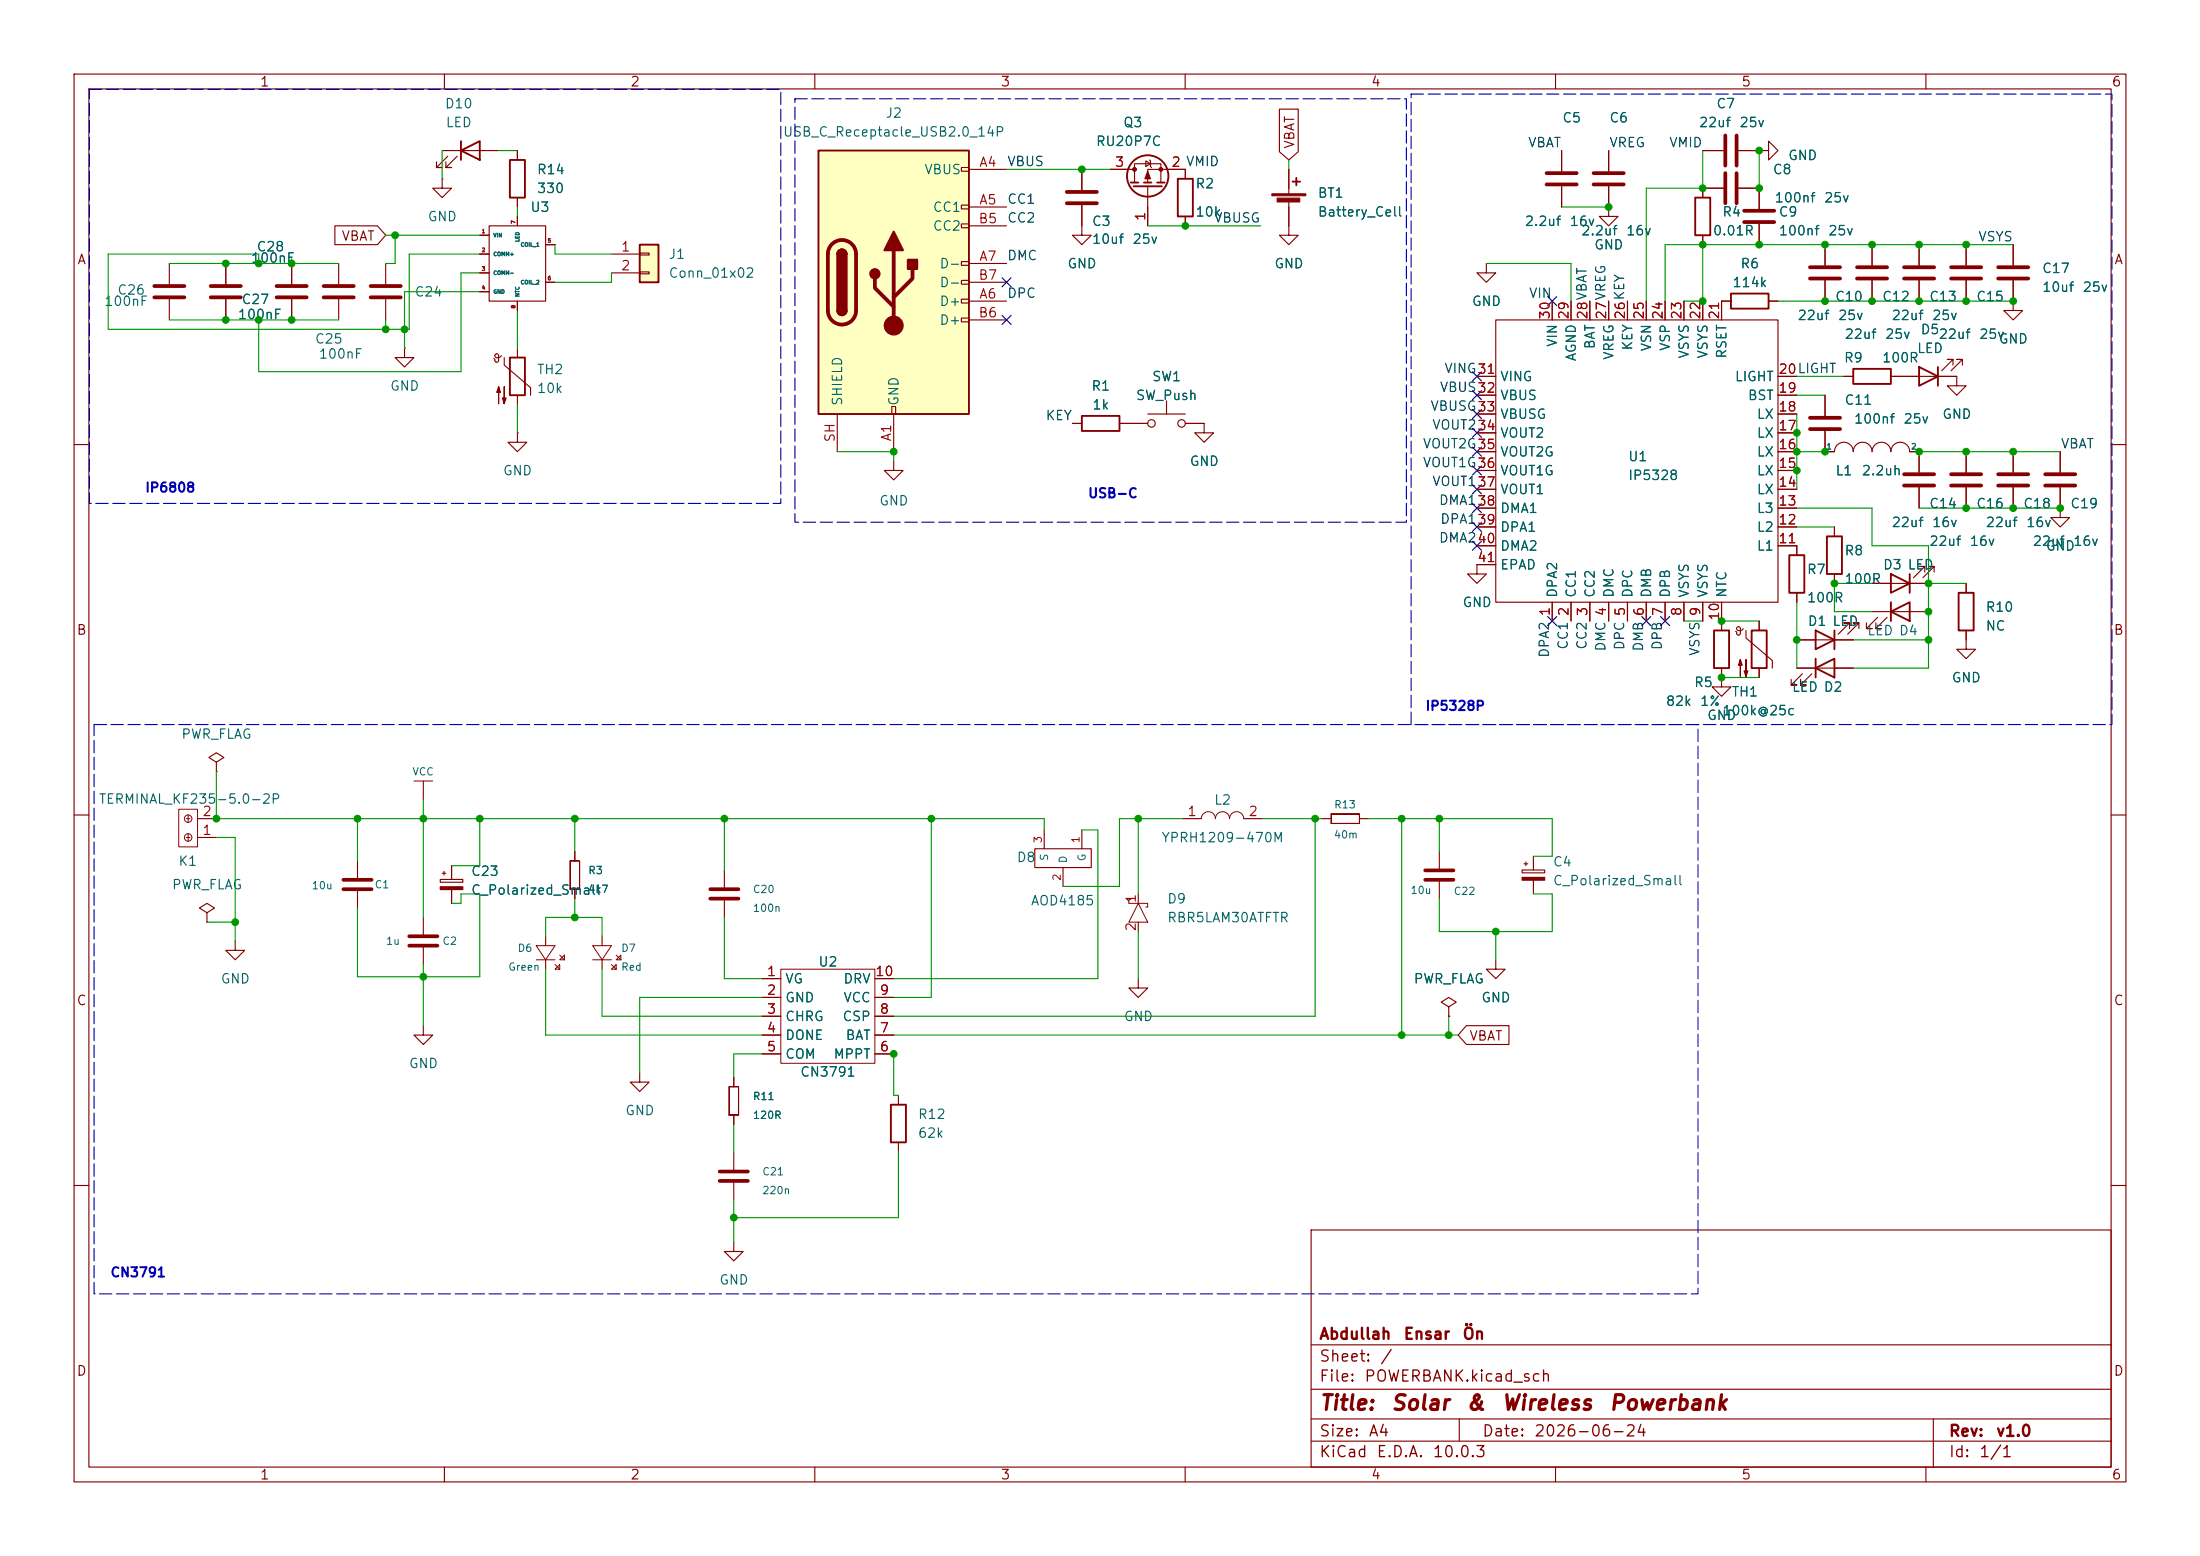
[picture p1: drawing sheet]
<svg xmlns="http://www.w3.org/2000/svg" width="297mm" height="210mm" viewBox="0 0 297 210" stroke-linecap="round" stroke-linejoin="round" font-family="sans-serif">
<g fill="none" stroke="#840000" stroke-width=".15">
<path d="M10 10h277v190h-277zM12 12h273v186h-273zM60 10v2M110 10v2M160 10v2M210 10v2M260 10v2M22.9 35.6v2.8M30.5 35.6v2.8M39.4 35.6v2.8M45.7 35.6v2.8M52.1 35.6v2.8"/>
<path d="M200.7 35.6v1.2h1.2l-1.2 1.3-1.3-1.3h1.3M229.9 20.3h2.8M234.7 20.3h2.8M246.4 33v2.8M246.4 37.8v2.8M259.1 33v2.8M259.1 37.8v2.8M22.9 40.4v2.8M30.5 40.4v2.8M39.4 40.4v2.8M45.7 40.4v2.8M52.1 40.4v2.8"/>
<path d="M54.6 47v1.3h1.3l-1.3 1.2-1.3-1.2h1.3M54.6 47h.1M66.8 48l.1-.2h.2h.1l.1 .2M66.8 48l.2 .3a.59 .59 0 0 0 .7-.3M67.3 48v.7l-.1 .2-.3-.1-.1-.3-.1-.1M68.1 48.3v1l3.5 3v1M69.8 58.4v1.3h1.3l-1.3 1.3-1.2-1.3h1.2M69.8 58.4h.1M69.8 47v1.3M69.8 53.3v1.3M199.4 50.8h2.5M199.4 53.3h2.5"/>
<path d="M199.4 55.9h2.5M199.4 58.4h2.5M201.9 43.2h38.1v38.1h-38.1zM209.5 40.6v2.6M212.1 40.6v2.6M214.6 40.6v2.6M217.2 40.6v2.6M219.7 40.6v2.6M222.2 40.6v2.6M224.8 40.6v2.6M227.3 40.6v2.6M229.9 40.6v2.6"/>
<path d="M233.7 40.6h-1.3v2.6M238.8 40.6h1.2M240 50.8h2.6M240 53.3h2.6M240 55.9h2.6M240 58.4h2.6M248.9 50.8h1.3M255.3 50.8h1.2M10 60h2M199.4 61h2.5M199.4 63.5h2.5M199.4 66h2.5"/>
<path d="M199.4 68.6h2.5M199.4 71.1h2.5M199.4 73.7h2.5M201.9 76.2h-2.5v1.3h1.3l-1.3 1.2-1.3-1.2h1.3M240 61h2.6M240 63.5h2.6M240 66h2.6M240 68.6h2.6M240 71.1h2.6M240 73.7h2.6M285 60h2M209.5 81.3v2.5"/>
<path d="M212.1 81.3v2.5M214.6 81.3v2.5M217.2 81.3v2.5M219.7 81.3v2.5M222.2 81.3v2.5M224.8 81.3v2.5M227.3 81.3v2.5M229.9 81.3v2.5M232.4 81.3v2.5M10 110h2M26.7 110.5h2.5M26.7 113h2.5"/>
<path d="M29.2 102.9l1-.7-1-.6-1 .6 1 .7v1.2M29.2 104.1h.1M48.3 116.2v2.5M57.1 105.4v2.6M59.4 118.7h3.1v.4h-3.1zM59.7 117.9h.5M59.9 117.6v.5M61 116.8v1.9M77.6 114.9v1.3M97.8 117.5v2.5M139.7 114.6h7.6v2.5h-7.6zM141 112v2.6"/>
<path d="M143.5 117.1v2.5M146 112v2.6M159.6 110.5h2.6M167.9 110.5h2.5M178.4 110.5h1.3M183.5 110.5h1.3M194.3 114.9v2.6M194.3 118.7v2.6M205.5 117.4h3v.4h-3zM205.7 116.6h.5M206 116.3v.5M207 115.6v1.8"/>
<path d="M207 118.8v1.9M285 110h2M27.9 123.2l1.1-.6-1.1-.7-1 .7 1 .6v1.3M27.9 124.5h.1M31.7 127v1.3h1.3l-1.3 1.2-1.2-1.2h1.2M48.3 120v2.6M57.1 138.4v1.3h1.3l-1.3 1.3-1.2-1.3h1.2M57.1 123.8v2.6M57.1 127.6v2.6M61 120.1v1.8M73.7 126.4v1.2M73.7 129.5v1.3"/>
<path d="M77.6 120v1.3M81.3 126.4v1.2M81.3 129.5v1.3M97.8 121.3v2.5M102.9 132.1h2.5M102.9 134.6h2.5M102.9 137.2h2.5M102.9 139.7h2.5M118.1 132.1h2.5M118.1 134.6h2.5M118.1 137.2h2.5M118.1 139.7h2.5"/>
<path d="M153.7 132.1v1.3h1.2l-1.2 1.2-1.3-1.2h1.3M153.7 120.7v1.2M153.7 124.5v1.2M195.6 135.9l1-.6-1-.7-1 .7 1 .6v1.3M195.6 137.2h.1M201.9 129.5v1.3h1.3l-1.3 1.3-1.2-1.3h1.2M86.4 144.8v1.3h1.2l-1.2 1.2-1.3-1.2h1.3M99.1 145.4v1.3M99.1 150.5v1.3M99.1 155.6v2.5M99.1 159.4v2.5M102.9 142.2h2.5"/>
<path d="M118.1 142.2h2.5M121.3 147.8v1.3M121.3 154.2v1.2M10 160h2M99.1 167.6v1.3h1.2l-1.2 1.3-1.3-1.3h1.3M177 166h108v32h-108zM285 160h2M60 198v2M110 198v2M160 198v2M177 194.5h108M177 191.5h108"/>
<path d="M177 187.5h108M177 181.5h108M197 191.5v3M210 198v2M260 198v2M261 191.5v6.5"/>
</g>
<g fill="none" stroke="#840000" stroke-width=".51">
<path d="M232.9 18.3v4.1M234.4 18.3v4.1M20.8 38.6h4.1M28.4 38.6h4.1M37.3 38.6h4.1M43.7 38.6h4.1M50 38.6h4.1M244.3 36.1h4.1M244.3 37.6h4.1M257 36.1h4.1M257 37.6h4.1M20.8 40.1h4.1"/>
<path d="M28.4 40.1h4.1M37.3 40.1h4.1M43.7 40.1h4.1M50 40.1h4.1"/>
</g>
<g fill="#840000" stroke="#840000" stroke-width=".15">
<path d="M67.3 52.2l.3 .8h-.5l.2-.8v2.3z"/>
<path d="M68.1 52.2v2.3l-.3-.8h.5l-.2 .8z"/>
<path d="M205.5 118.4h3v.4h-3z"/>
<path d="M59.4 119.7h3.1v.4h-3.1z"/>
</g>
<path d="M233.7 39.6h5.1v2.1h-5.1zM68.8 48.3h2.1v5h-2.1zM250.2 49.8h5.1v2h-5.1zM120.3 149.1h2v5.1h-2z" fill="none" stroke="#840000" stroke-width=".25"/>
<path d="M46.4 118.7h3.8M192.4 118.7h3.8M192.4 117.5h3.8M46.4 120h3.8M55.2 127.6h3.9M55.2 126.4h3.9M95.9 121.3h3.8M95.9 120h3.8M97.2 159.4h3.8M97.2 158.1h3.8" fill="none" stroke="#840000" stroke-width=".5"/>
<g fill="none" stroke="#840000" stroke-width=".14">
<path d="M24.1 109.2h2.6v5.1h-2.6zM25.1 113h.6M25.1 110.5h.6M25.4 110v1M25.4 112.5v1M55.9 105.4h2.5M77 120h1.2zM77 116.2v3.8zM77 116.2h1.2zM78.2 116.2l.1 3.8zM162.2 110.5a.95 .95 0 0 1 .9-.9 .95 .95 0 0 1 1 .9 .95 .95 0 0 1 .9-.9 .95 .95 0 0 1 1 .9 .95 .95 0 0 1 .9-.9 .95 .95 0 0 1 1 .9M179.7 109.9v1.2z"/>
<path d="M179.7 109.9h3.8zM179.7 111.1l3.8 .1zM183.5 109.9v1.2zM72.4 127.6h2.5l-1.2 1.9zM72.4 129.5h2.5M74.9 130.2l.7 .6M75.6 129.5l.6-.6v.6zM75.6 130.2v.6h-.7zM75.6 128.9l.6 .6M80 127.6h2.5l-1.2 1.9zM80 129.5h2.5M82.5 130.2l.7 .6"/>
<path d="M83.2 129.5l.6-.6v.6zM83.2 130.2v.6h-.7zM83.2 128.9l.6 .6M104.1 132.1h.1M105.4 130.8h12.7v12.7h-12.7zM152.7 121.4h-.3v.5h2.5v.5h-.2M153.7 121.9l1.2 2.6h-2.5zM98.4 150.5h1.3zM98.4 146.7l.1 3.8zM98.4 146.7h1.3zM99.7 146.7v3.8z"/>
<circle cx="25.4" cy="110.5" r=".51"/>
<circle cx="25.4" cy="113" r=".51"/>
</g>
<path d="M86.4 33h2.5v5.1h-2.5z" fill="#ffffc2"/>
<g fill="none" stroke="#840000" stroke-width=".25">
<path d="M62.2 19.1v2.5M62.2 20.3l2.6-1.2v2.5zM68.8 21.6h2.1v5.1h-2.1zM86.4 33h2.5v5.1h-2.5zM152.7 24.6h1M153 25.1h3.8M154.4 24.6h1M156.2 24.6h1M159 24.1h2v5.1h-2zM174.5 24.5h1M175 24v1M146 56.1h5.1v2.1h-5.1z"/>
<path d="M231.4 85.1h2v5.1h-2zM236.5 85.1h2v5.1h-2z"/>
<circle cx="154.9" cy="23.7" r="2.79"/>
</g>
<g fill="none" stroke="#840000" stroke-width=".15">
<path d="M59.7 24.1v1.3h1.3l-1.3 1.3-1.3-1.3h1.3M59.7 24.1h.1M59.7 20.3h7.6M60.5 21.1l-1.6 1.5h.8h-.8v-.8M61.7 21.1l-1.5 1.5h.8h-.8v-.8M64.8 34.3h1.2M64.8 36.8h1.2M64.8 31.8h1.2M64.8 39.4h1.2M66 30.5h7.7v10.1h-7.7zM69.8 20.3v1.3M69.8 26.7v1.2"/>
<path d="M69.8 29.2v1.3M73.7 33h1.2M73.7 38.1h1.2M82.5 34.3h3.9M82.5 36.8h3.9M86.4 34.2h1.2v.2h-1.2zM86.4 36.7h1.2v.3h-1.2zM146 27.7v4.1h1.3l-1.3 1.2-1.2-1.2h1.2M146 22.9v2.8M149.9 22.9h3.3M153.2 24.6v-2.5h3.5v2.5M154.7 21.7l.6 .4-.6 .4z"/>
<path d="M154.9 25.1v5.4M155.2 21.6l.1 .1v.8l.1 .1M160 24.1v-1.2h-5.1v1.7M160 29.2v1.3M174 22.9v3.3M174 27.2v3.3M210.8 20.3v2.8M210.8 25.1v2.8M217.2 25.1v4.1h1.2l-1.2 1.3-1.3-1.3h1.3M217.2 20.3v2.8M229.9 25.4h2.8M234.7 25.4h2.8"/>
<path d="M237.5 20.3h1.3v-1.2l1.2 1.2-1.2 1.3v-1.3M69.8 40.6v1.3M144.8 57.2h1.2M151.1 57.2h1.3M120.6 62.2v1.3h1.3l-1.3 1.3-1.2-1.3h1.2M232.4 90.2v2.5h1.3l-1.3 1.3-1.3-1.3h1.3M232.4 83.8v1.3M234.4 84.8l.1-.1 .2-.1 .2 .1 .1 .1M234.4 84.8l.1 .2 .2 .1a.48 .48 0 0 0 .6-.3M234.9 84.8v.7l-.1 .2h-.3l-.1-.4-.1-.1M235.7 85.1v1l3.6 3.1v1M237.5 83.8v1.3"/>
<path d="M237.5 90.2v1.2"/>
</g>
<g fill="#840000" stroke="#840000" stroke-width=".15">
<path d="M171.7 26.2h4.6v.2h-4.6z"/>
<path d="M172.4 26.7h3.1v.6h-3.1z"/>
<path d="M154.9 23.1l.4 1h-.7z"/>
<path d="M234.9 89l.3 .8h-.5l.2-.8v2.3z"/>
<path d="M235.7 89v2.3l-.2-.7h.5l-.3 .7z"/>
<circle cx="153.2" cy="22.9" r=".25"/>
<circle cx="156.7" cy="22.9" r=".25"/>
</g>
<path d="M144 25.9h4.1M144 27.4h4.1M208.8 23.4h4.1M208.8 24.9h4.1M215.1 23.4h4.1M215.1 24.9h4.1M232.9 23.4v4M234.4 23.4v4" fill="none" stroke="#840000" stroke-width=".51"/>
<path d="M110.5 20.3h20.3v35.6h-20.3z" fill="#ffffc2"/>
<g fill="none" stroke="#840000" stroke-width=".15">
<path d="M172.7 14.7h2.6v5.8l-1.3 1.1-1.3-1.1zM30.5 35.6v2.8M39.4 35.6v2.8M45.2 30.5h5.8l1.1 1.3-1.1 1.2h-5.8zM64.8 31.8h1.2M64.8 34.3h1.2M64.8 36.8h1.2M64.8 39.4h1.2M69.8 20.3v1.3M69.8 26.7v1.2M69.8 29.2v1.3M73.7 38.1h1.2"/>
<path d="M73.7 33h1.2M129.8 22.6h1v.5h-1zM129.8 27.7h1v.5h-1zM129.8 30.2h1v.5h-1zM129.8 35.3h1v.5h-1zM129.8 37.8h1v.6h-1zM130.8 22.9h5.1M130.8 27.9h5.1M130.8 35.6h5.1M130.8 30.5h5.1M130.8 38.1h5.1M146 22.9v2.8"/>
<path d="M146 27.7v2.8M149.9 22.9h2.5M154.9 27.9v2.6M157.5 22.9h2.5v1.2M160 29.2v1.3M174 27.9v3.9h1.3l-1.3 1.2-1.3-1.2h1.3M174 22.9v2.5M210.8 20.3v2.8M210.8 25.1v2.8M217.2 20.3v2.8M217.2 25.1v2.8M229.9 31.8v1.2"/>
<path d="M229.9 20.3h2.8M232.7 25.4h-2.8v1.3M234.7 25.4h2.8v2.8M234.7 20.3h2.8M237.5 30.2v2.8M246.4 33v2.8M246.4 37.8v2.8M252.7 33v2.8M252.7 37.8v2.8M259.1 33v2.8M259.1 37.8v2.8M265.4 33v2.8"/>
<path d="M265.4 37.8v2.8M271.8 37.8v4.1h1.2l-1.2 1.3-1.3-1.3h1.3M271.8 33v2.8M30.5 40.4v2.8M39.4 40.4v2.8M69.8 40.6v1.3M113 55.9v5.1M120.4 54.9h.5v1h-.5zM120.6 55.9v5.1M129.8 40.4h1v.5h-1zM129.8 42.9h1v.5h-1zM130.8 40.6h5.1"/>
<path d="M130.8 43.2h5.1M144.8 57.2h1.2M151.1 57.2h3.8M154.9 55.9h5.1M157.5 54.1v1.8M160 57.2h2.6v1.2h1.2l-1.2 1.3-1.3-1.3h1.3M199.4 55.9h2.5M199.4 50.8h2.5M199.4 53.3h2.5M199.4 58.4h2.5M209.5 40.6v2.6M212.1 40.6v2.6"/>
<path d="M214.6 40.6v2.6M217.2 40.6v2.6M219.7 40.6v2.6M222.2 40.6v2.6M224.8 40.6v2.6M227.3 40.6v2.6M229.9 40.6v2.6M233.7 40.6h-1.3v2.6M238.8 40.6h1.2M240 55.9h2.6M240 50.8h2.6M240 53.3h2.6"/>
<path d="M240 58.4h2.6M246.4 58.2v2.8h1.2a1.27 1.27 0 0 1 1.3-1.3 1.27 1.27 0 0 1 1.3 1.3 1.27 1.27 0 0 1 1.3-1.3 1.27 1.27 0 0 1 1.2 1.3 1.27 1.27 0 0 1 1.3-1.3 1.27 1.27 0 0 1 1.3 1.3 1.27 1.27 0 0 1 1.2-1.3 1.27 1.27 0 0 1 1.3 1.3h1.3v2.8M246.4 53.3v2.8M248.9 50.8h1.3M255.3 50.8h8.9v1.3h1.2l-1.2 1.2-1.3-1.2h1.3M263.7 49.3v-.8h-.8h.8l-1.6 1.5M264.9 49.3v-.8h-.7h.7l-1.5 1.5M199.4 61h2.5M199.4 63.5h2.5M199.4 66h2.5M199.4 68.6h2.5M199.4 71.1h2.5"/>
<path d="M199.4 73.7h2.5M199.4 76.2h2.5M240 61h2.6M240 73.7h2.6v1.2M240 63.5h2.6M240 66h2.6M240 68.6h2.6M240 71.1h2.6M247.6 71.1v1.3M247.6 77.5v1.2M252.7 78.7h7.6M259.1 65.8v2.8"/>
<path d="M259.8 77.2v-.7h-.7h.7l-1.5 1.5M261.1 77.2v-.7h-.8h.8l-1.5 1.5M265.4 61v2.8M265.4 65.8v2.8M265.4 78.7v1.3M271.8 61v2.8M271.8 65.8v2.8M278.1 65.8v4.1h1.3l-1.3 1.2-1.2-1.2h1.2M278.1 61v2.8M209.5 81.3v2.5M212.1 81.3v2.5M214.6 81.3v2.5"/>
<path d="M217.2 81.3v2.5M219.7 81.3v2.5M222.2 81.3v2.5M224.8 81.3v2.5M227.3 81.3v2.5M229.9 81.3v2.5M232.4 81.3v3.8M232.4 90.2v1.2M237.5 83.8v1.3M237.5 90.2v1.2M242.6 80v1.3M242.6 90.2h7.6"/>
<path d="M242.6 86.4h7.6M243.3 90.9l-1.5 1.6h.8h-.8v-.8M244.6 90.9l-1.5 1.6h.7h-.7v-.8M249.7 84.8v-.7h-.8h.8l-1.5 1.5M251 84.8v-.7h-.8h.8l-1.6 1.5M252.7 82.6h7.6M253.5 83.3l-1.5 1.5h.7h-.7v-.7M254.8 83.3l-1.6 1.5h.8h-.8v-.7M265.4 85.1v2.5h1.3l-1.3 1.3-1.2-1.3h1.2M61 116.8v1.9M77.6 114.9v1.3M61 120.1v1.8"/>
<path d="M77.6 120v1.3M102.9 132.1h2.5M102.9 134.6h2.5M102.9 137.2h2.5M102.9 139.7h2.5M118.1 132.1h2.5M118.1 134.6h2.5M118.1 137.2h2.5M118.1 139.7h2.5M195.6 137.2h.1M198 138.4h5.7v2.6h-5.7l-1.2-1.3zM99.1 145.4v1.3"/>
<path d="M99.1 150.5v1.3M102.9 142.2h2.5M118.1 142.2h2.5"/>
<circle cx="155.4" cy="57.2" r=".51"/>
<circle cx="159.5" cy="57.2" r=".51"/>
</g>
<g fill="none" stroke="#840000" stroke-width=".25">
<path d="M110.5 20.3h20.3v35.6h-20.3zM113 34.3a.64 .64 0 0 1 .7-.6 .64 .64 0 0 1 .6 .6M228.9 26.7h2v5.1h-2zM113 41.9a.64 .64 0 0 0 .7 .6 .64 .64 0 0 0 .6-.6M259.1 49.5l2.5 1.3-2.5 1.3zM261.6 49.5v2.6M241.6 74.9h2v5.1h-2zM246.6 72.4h2.1v5.1h-2.1zM255.3 77.5l2.5 1.2-2.5 1.3zM257.8 77.5v2.5M245.1 90.2l2.5-1.3v2.5zM245.1 85.1l2.5 1.3-2.5 1.2z"/>
<path d="M245.1 88.9v2.5M247.6 85.1v2.5M255.3 82.6l2.5-1.3v2.5zM255.3 81.3v2.5M264.4 80h2v5.1h-2z"/>
</g>
<g fill="none" stroke="#840000" stroke-width=".51">
<path d="M112.3 33a1.9 1.9 0 0 1 2.1-.5 1.9 1.9 0 0 1 1.2 1.8v7.6a1.91 1.91 0 0 1-1.9 1.9 1.91 1.91 0 0 1-1.9-1.9v-7.6a1.9 1.9 0 0 1 .5-1.3zM118.1 37.6v1.3l2.5 2.5M120.6 33.8v10.1M123.2 36.3v1.3l-2.6 2.5M235.5 28.4h4M235.5 30h4M250.7 36.1h4.1M250.7 37.6h4.1M263.4 36.1h4.1M263.4 37.6h4.1M269.7 36.1h4.1M269.7 37.6h4.1"/>
<path d="M244.3 56.4h4.1M244.3 57.9h4.1M257 64h4.1M257 65.5h4.1M263.4 64h4.1M263.4 65.5h4.1M269.7 64h4.1M269.7 65.5h4.1M276.1 64h4.1M276.1 65.5h4.1"/>
</g>
<g fill="#840000" stroke="#840000" stroke-width=".25">
<path d="M113 34.3h1.3v7.6h-1.3z"/>
<path d="M113.2 33.8a.64 .64 0 0 1 .7-.1 .64 .64 0 0 1 .4 .6h-1.3z"/>
<path d="M113 41.9h1.3a.64 .64 0 0 1-.6 .6 .64 .64 0 0 1-.7-.6z"/>
<path d="M120.6 31.2l1.3 2.6h-2.5z"/>
<path d="M122.6 35.1h1.2v1.2h-1.2z"/>
<circle cx="118.1" cy="37" r=".63"/>
</g>
<circle cx="120.6" cy="43.9" r="1.27" fill="#840000" stroke="#840000" stroke-width=".15"/>
<g fill="none" stroke="#009600" stroke-width=".15">
<path d="M22.9 35.6h22.8M39.4 34.9v.7M52.1 31.8h12.7M53.3 31.8v3.8h-1.2M59.7 20.3v3.8M64.8 39.4h-10.2v7.6M64.8 34.3h-9.6v10.2h-40.6v-10.2h20.3v1.3M64.8 36.8h-2.6v13.4h-27.3v-7M67.3 20.3h2.5M69.8 27.9v1.3M74.9 33v1.3h7.6M82.5 36.8v1.3h-7.6"/>
<path d="M135.9 22.9h14M154.9 30.5h15.3M174 21.6v1.3M200.7 35.6h11.4v5M210.8 27.9h6.4M229.9 20.3v5.1h-7.7v15.2M229.9 33v7.6h-2.6M237.5 20.3v5.1M271.8 33h-47v7.6M22.9 43.2h22.8M52.1 43.2v1.3M69.8 41.9v5.1"/>
<path d="M69.8 54.6v3.8M240 40.6h31.8M242.6 55.9v10.1M242.6 53.3h3.8M242.6 50.8h6.3M113 61h7.6v1.2M242.6 61h3.8M242.6 68.6h10.1v5.1h7.6v16.5h-10.1M242.6 71.1h5M252.7 78.7h-5.1v3.9h5.1M259.1 61h19M259.1 68.6h19"/>
<path d="M260.3 78.7h5.1M227.3 83.8h2.6M232.4 83.8h5.1M232.4 91.4h5.1M242.6 81.3v8.9M250.2 86.4h10.1M29.2 113h2.5v14M29.2 104.1v6.4h111.8v1.5M48.3 110.5v5.7M57.1 108v15.8M64.8 110.5v6.3h-3.8M77.6 110.5v4.4"/>
<path d="M97.8 110.5v7M125.7 110.5v24.1h-5.1M146 112h2.2v20.1h-27.6M153.7 110.5v10.2M159.6 110.5h-8.5v9.1h-7.6M170.4 110.5h8M177.5 110.5v26.7h-56.9M184.8 110.5h24.7v5.1h-2.5M189.2 110.5v29.2M194.3 110.5v4.4M27.9 124.5h3.8M57.1 130.2v8.2"/>
<path d="M61 121.9h1.2v-1.2h2.6v11.1h-16.5v-9.2M73.7 126.4v-2.6h7.6v2.6M73.7 130.8v8.9h29.2M77.6 121.3v2.5M81.3 130.8v6.4h21.6M97.8 123.8v8.3h5.1M102.9 134.6h-16.5v10.2M120.6 139.7h76.2M153.7 125.7v6.4M195.6 137.2v2.5M201.9 125.7v3.8M207 120.7h2.5v5h-15.2v-4.4"/>
<path d="M99.1 151.8v3.8M102.9 142.2h-3.8v3.2M120.6 142.1v5.7h.7M121.3 155.4v8.9h-22.2M99.1 161.9v5.7"/>
</g>
<g fill="none" stroke="#000084" stroke-width=".15">
<path d="M135.3 37.5l1.2 1.2M136.5 37.5l-1.2 1.2M135.3 42.6l1.2 1.2M136.5 42.6l-1.2 1.2M198.8 50.2l1.2 1.2M198.8 52.7l1.2 1.2M198.8 55.3l1.2 1.2M198.8 57.8l1.2 1.2M200 50.2l-1.2 1.2M200 52.7l-1.2 1.2M200 55.3l-1.2 1.2M200 57.8l-1.2 1.2"/>
<path d="M208.9 40l1.3 1.2M210.2 40l-1.3 1.2M198.8 65.4l1.2 1.2M198.8 60.4l1.2 1.2M198.8 73.1l1.2 1.2M198.8 70.5l1.2 1.2M198.8 62.9l1.2 1.2M198.8 68l1.2 1.2M200 65.4l-1.2 1.2M200 60.4l-1.2 1.2M200 73.1l-1.2 1.2M200 70.5l-1.2 1.2"/>
<path d="M200 62.9l-1.2 1.2M200 68l-1.2 1.2M208.9 83.2l1.3 1.2M210.2 83.2l-1.3 1.2M221.6 83.2l1.3 1.2M222.9 83.2l-1.3 1.2M224.2 83.2l1.2 1.2M225.4 83.2l-1.2 1.2"/>
</g>
<path d="M12.1 12.1h93.3v55.8h-93.3zM107.3 13.3h82.6v57.2h-82.6zM190.5 12.7h94.6v85.1h-94.6zM12.7 97.8h216.5v76.8h-216.5z" fill="none" stroke="#0000c2" stroke-width=".15" stroke-dasharray="1.7 .6"/>
<g fill="#009600" stroke="#009600" stroke-width=".14">
<circle cx="229.9" cy="25.4" r=".46"/>
<circle cx="146" cy="22.9" r=".46"/>
<circle cx="160" cy="30.5" r=".46"/>
<circle cx="125.7" cy="110.5" r=".46"/>
<circle cx="153.7" cy="110.5" r=".46"/>
<circle cx="177.5" cy="110.5" r=".46"/>
<circle cx="194.3" cy="110.5" r=".46"/>
<circle cx="189.2" cy="110.5" r=".46"/>
<circle cx="30.5" cy="43.2" r=".46"/>
<circle cx="34.9" cy="43.2" r=".46"/>
<circle cx="34.9" cy="35.6" r=".46"/>
<circle cx="30.5" cy="35.6" r=".46"/>
<circle cx="189.2" cy="139.7" r=".46"/>
<circle cx="201.9" cy="125.7" r=".46"/>
<circle cx="195.6" cy="139.7" r=".46"/>
<circle cx="120.6" cy="142.2" r=".46"/>
<circle cx="39.4" cy="43.2" r=".46"/>
<circle cx="39.4" cy="35.6" r=".46"/>
<circle cx="53.3" cy="31.8" r=".46"/>
<circle cx="52.1" cy="44.5" r=".46"/>
<circle cx="57.1" cy="110.5" r=".46"/>
<circle cx="48.3" cy="110.5" r=".46"/>
<circle cx="54.6" cy="44.5" r=".46"/>
<circle cx="31.7" cy="124.5" r=".46"/>
<circle cx="29.2" cy="110.5" r=".46"/>
<circle cx="97.8" cy="110.5" r=".46"/>
<circle cx="99.1" cy="164.3" r=".46"/>
<circle cx="64.8" cy="110.5" r=".46"/>
<circle cx="77.6" cy="110.5" r=".46"/>
<circle cx="57.1" cy="131.8" r=".46"/>
<circle cx="77.6" cy="123.8" r=".46"/>
<circle cx="120.6" cy="61" r=".46"/>
<circle cx="232.4" cy="91.4" r=".46"/>
<circle cx="232.4" cy="83.8" r=".46"/>
<circle cx="242.6" cy="86.4" r=".46"/>
<circle cx="260.3" cy="78.7" r=".46"/>
<circle cx="265.4" cy="68.6" r=".46"/>
<circle cx="247.6" cy="78.7" r=".46"/>
<circle cx="260.3" cy="86.4" r=".46"/>
<circle cx="260.3" cy="82.6" r=".46"/>
<circle cx="229.9" cy="33" r=".46"/>
<circle cx="237.5" cy="20.3" r=".46"/>
<circle cx="237.5" cy="33" r=".46"/>
<circle cx="237.5" cy="25.4" r=".46"/>
<circle cx="229.9" cy="40.6" r=".46"/>
<circle cx="217.2" cy="27.9" r=".46"/>
<circle cx="278.1" cy="68.6" r=".46"/>
<circle cx="271.8" cy="68.6" r=".46"/>
<circle cx="271.8" cy="61" r=".46"/>
<circle cx="265.4" cy="61" r=".46"/>
<circle cx="252.7" cy="40.6" r=".46"/>
<circle cx="259.1" cy="61" r=".46"/>
<circle cx="259.1" cy="40.6" r=".46"/>
<circle cx="271.8" cy="40.6" r=".46"/>
<circle cx="265.4" cy="40.6" r=".46"/>
<circle cx="265.4" cy="33" r=".46"/>
<circle cx="259.1" cy="33" r=".46"/>
<circle cx="242.6" cy="63.5" r=".46"/>
<circle cx="246.4" cy="61" r=".46"/>
<circle cx="246.4" cy="33" r=".46"/>
<circle cx="252.7" cy="33" r=".46"/>
<circle cx="242.6" cy="58.4" r=".46"/>
<circle cx="242.6" cy="61" r=".46"/>
<circle cx="246.4" cy="40.6" r=".46"/>
</g>
<g font-size="2" fill="#840000">
<text x="178" y="190.8">Title:</text>
<text x="187.7" y="190.8">Solar</text>
<text x="197.8" y="190.8">&amp;</text>
<text x="202.6" y="190.8">Wireless</text>
<text x="217.1" y="190.8">Powerbank</text>
</g>
<g font-size="1.5" fill="#840000">
<text x="178" y="184.2">Sheet:</text>
<text x="178" y="181.2">Abdullah</text>
<text x="186.2" y="184.2">/</text>
<text x="189.4" y="181.2">Ensar</text>
<text x="197.3" y="181.2">Ön</text>
<text x="178" y="186.9">File:</text>
<text x="184.1" y="186.9">POWERBANK.kicad_sch</text>
<text x="178" y="197.1">KiCad</text>
<text x="178" y="194.3">Size:</text>
<text x="184.7" y="194.3">A4</text>
<text x="185.7" y="197.1">E.D.A.</text>
<text x="193.3" y="197.1">10.0.3</text>
<text x="200" y="194.3">Date:</text>
<text x="207" y="194.3">2026-06-24</text>
<text x="263" y="194.3">Rev:</text>
<text x="263" y="197.1">Id:</text>
<text x="267.1" y="197.1">1/1</text>
<text x="269.4" y="194.3">v1.0</text>
</g>
<g font-size="1.3" fill="#840000">
<text x="35" y="12">1</text>
<text x="85" y="12">2</text>
<text x="135" y="12">3</text>
<text x="185" y="12">4</text>
<text x="235" y="12">5</text>
<text x="285" y="12">6</text>
<text x="175.1" y="20.2" transform="rotate(-90 175.1 20.2)">VBAT</text>
<text x="10.3" y="36">A</text>
<text x="46" y="32.8">VBAT</text>
<text x="285.3" y="36">A</text>
<text x="10.3" y="86">B</text>
<text x="285.3" y="86">B</text>
<text x="10.3" y="136">C</text>
<text x="285.3" y="136">C</text>
<text x="198.3" y="140.8">VBAT</text>
<text x="10.3" y="186">D</text>
<text x="285.3" y="186">D</text>
<text x="35" y="200">1</text>
<text x="85" y="200">2</text>
<text x="135" y="200">3</text>
<text x="185" y="200">4</text>
<text x="235" y="200">5</text>
<text x="285" y="200">6</text>
</g>
<g font-size="1.3" fill="#006464">
<text x="60" y="14.9">D10</text>
<text x="60.1" y="17.5">LED</text>
<text x="119.5" y="16.2">J2</text>
<text x="151.6" y="17.5">Q3</text>
<text x="210.8" y="16.8">C5</text>
<text x="217.2" y="16.8">C6</text>
<text x="229.3" y="17.5">22uf</text>
<text x="231.6" y="14.9">C7</text>
<text x="234.7" y="17.5">25v</text>
<text x="72.4" y="23.8">R14</text>
<text x="105.6" y="18.8">USB_C_Receptacle_USB2.0_14P</text>
<text x="124.7" y="23.8">VBUS</text>
<text x="147.9" y="20">RU20P7C</text>
<text x="239.2" y="23.8">C8</text>
<text x="241.3" y="21.9">GND</text>
<text x="71.5" y="28.9">U3</text>
<text x="72.4" y="26.4">330</text>
<text x="125.8" y="28.9">CC1</text>
<text x="161.3" y="25.7">R2</text>
<text x="161.3" y="29.5">10k</text>
<text x="177.8" y="27">BT1</text>
<text x="177.8" y="29.5">Battery_Cell</text>
<text x="232.4" y="29.5">R4</text>
<text x="239.5" y="27.6">100nf</text>
<text x="240" y="29.5">C9</text>
<text x="246.2" y="27.6">25v</text>
<text x="33.8" y="35.8">100nF</text>
<text x="34.6" y="34.2">C28</text>
<text x="57.7" y="30.2">GND</text>
<text x="90.2" y="35.3">J1</text>
<text x="125.8" y="31.5">CC2</text>
<text x="147.3" y="30.8">C3</text>
<text x="147.3" y="33.2">10uf</text>
<text x="152.8" y="33.2">25v</text>
<text x="205.7" y="30.8">2.2uf</text>
<text x="211.8" y="30.8">16v</text>
<text x="213.4" y="32.1">2.2uf</text>
<text x="215.1" y="34">GND</text>
<text x="219.4" y="32.1">16v</text>
<text x="231.1" y="32.1">0.01R</text>
<text x="240" y="32.1">100nf</text>
<text x="246.7" y="32.1">25v</text>
<text x="14" y="41.6">100nF</text>
<text x="15.8" y="40.1">C26</text>
<text x="32.5" y="41.4">C27</text>
<text x="55.9" y="40.3">C24</text>
<text x="90.2" y="37.8">Conn_01x02</text>
<text x="126.7" y="41.6">D+</text>
<text x="126.7" y="36.5">D-</text>
<text x="126.7" y="39.1">D-</text>
<text x="144" y="36.5">GND</text>
<text x="172" y="36.5">GND</text>
<text x="198.6" y="41.6">GND</text>
<text x="233.8" y="39.1">114k</text>
<text x="234.9" y="36.5">R6</text>
<text x="247.7" y="41">C10</text>
<text x="254" y="41">C12</text>
<text x="260.4" y="41">C13</text>
<text x="266.7" y="41">C15</text>
<text x="275.6" y="39.7">10uf</text>
<text x="275.6" y="37.2">C17</text>
<text x="281.1" y="39.7">25v</text>
<text x="32" y="43.4">100nF</text>
<text x="42.4" y="46.7">C25</text>
<text x="126.7" y="44.2">D+</text>
<text x="210.5" y="46.9" transform="rotate(-90 210.5 46.9)">VIN</text>
<text x="215.6" y="47.2" transform="rotate(-90 215.6 47.2)">BAT</text>
<text x="220.7" y="47.4" transform="rotate(-90 220.7 47.4)">KEY</text>
<text x="223.2" y="47.5" transform="rotate(-90 223.2 47.5)">VSN</text>
<text x="225.8" y="47.5" transform="rotate(-90 225.8 47.5)">VSP</text>
<text x="242.6" y="43.5">22uf</text>
<text x="248" y="43.5">25v</text>
<text x="248.9" y="46.1">22uf</text>
<text x="254.4" y="46.1">25v</text>
<text x="255.3" y="43.5">22uf</text>
<text x="258.7" y="48">LED</text>
<text x="259.2" y="45.4">D5</text>
<text x="260.7" y="43.5">25v</text>
<text x="261.6" y="46.1">22uf</text>
<text x="267.1" y="46.1">25v</text>
<text x="269.7" y="46.7">GND</text>
<text x="42.9" y="48.7">100nF</text>
<text x="52.6" y="53">GND</text>
<text x="72.4" y="53.4">10k</text>
<text x="72.4" y="50.8">TH2</text>
<text x="147.2" y="53">R1</text>
<text x="155.4" y="51.8">SW1</text>
<text x="202.4" y="51.8">VING</text>
<text x="213.1" y="48.9" transform="rotate(-90 213.1 48.9)">AGND</text>
<text x="218.1" y="48.7" transform="rotate(-90 218.1 48.7)">VREG</text>
<text x="228.3" y="48.5" transform="rotate(-90 228.3 48.5)">VSYS</text>
<text x="230.8" y="48.5" transform="rotate(-90 230.8 48.5)">VSYS</text>
<text x="233.4" y="48.5" transform="rotate(-90 233.4 48.5)">RSET</text>
<text x="234.1" y="51.8">LIGHT</text>
<text x="248.8" y="49.2">R9</text>
<text x="254" y="49.2">100R</text>
<text x="114" y="54.9" transform="rotate(-90 114 54.9)">SHIELD</text>
<text x="121.6" y="54.9" transform="rotate(-90 121.6 54.9)">GND</text>
<text x="147.4" y="55.6">1k</text>
<text x="153.3" y="54.3">SW_Push</text>
<text x="202.4" y="54.3">VBUS</text>
<text x="202.4" y="56.9">VBUSG</text>
<text x="202.4" y="59.4">VOUT2</text>
<text x="235.9" y="54.3">BST</text>
<text x="237.1" y="59.4">LX</text>
<text x="237.1" y="56.9">LX</text>
<text x="248.9" y="54.9">C11</text>
<text x="250.2" y="57.5">100nf</text>
<text x="256.9" y="57.5">25v</text>
<text x="262.1" y="56.9">GND</text>
<text x="67.8" y="64.5">GND</text>
<text x="160.5" y="63.2">GND</text>
<text x="202.4" y="61.9">VOUT2G</text>
<text x="202.4" y="64.5">VOUT1G</text>
<text x="219.7" y="62.6">U1</text>
<text x="219.7" y="65.1">IP5328</text>
<text x="237.1" y="64.5">LX</text>
<text x="237.1" y="61.9">LX</text>
<text x="247.7" y="64.5">L1</text>
<text x="251.2" y="64.5">2.2uh</text>
<text x="118.6" y="68.5">GND</text>
<text x="202.4" y="67">VOUT1</text>
<text x="202.4" y="69.6">DMA1</text>
<text x="237.1" y="69.6">L3</text>
<text x="237.1" y="67">LX</text>
<text x="255.3" y="71.5">22uf</text>
<text x="260.4" y="68.9">C14</text>
<text x="260.7" y="71.5">16v</text>
<text x="266.7" y="68.9">C16</text>
<text x="268" y="71.5">22uf</text>
<text x="273.1" y="68.9">C18</text>
<text x="273.4" y="71.5">16v</text>
<text x="279.4" y="68.9">C19</text>
<text x="202.4" y="72.1">DPA1</text>
<text x="202.4" y="74.6">DMA2</text>
<text x="202.4" y="77.2">EPAD</text>
<text x="237.1" y="74.6">L1</text>
<text x="237.1" y="72.1">L2</text>
<text x="243.8" y="77.8">R7</text>
<text x="248.9" y="75.3">R8</text>
<text x="254.1" y="77.2">D3 LED</text>
<text x="260.4" y="74">22uf</text>
<text x="265.8" y="74">16v</text>
<text x="274.3" y="74">22uf</text>
<text x="276.1" y="74.6">GND</text>
<text x="279.8" y="74">16v</text>
<text x="197.4" y="82.3">GND</text>
<text x="210.5" y="80.8" transform="rotate(-90 210.5 80.8)">DPA2</text>
<text x="213.1" y="80.8" transform="rotate(-90 213.1 80.8)">CC1</text>
<text x="215.6" y="80.8" transform="rotate(-90 215.6 80.8)">CC2</text>
<text x="218.1" y="80.8" transform="rotate(-90 218.1 80.8)">DMC</text>
<text x="220.7" y="80.8" transform="rotate(-90 220.7 80.8)">DPC</text>
<text x="223.2" y="80.8" transform="rotate(-90 223.2 80.8)">DMB</text>
<text x="225.8" y="80.8" transform="rotate(-90 225.8 80.8)">DPB</text>
<text x="228.3" y="80.8" transform="rotate(-90 228.3 80.8)">VSYS</text>
<text x="230.8" y="80.8" transform="rotate(-90 230.8 80.8)">VSYS</text>
<text x="233.4" y="80.8" transform="rotate(-90 233.4 80.8)">NTC</text>
<text x="243.8" y="81.6">100R</text>
<text x="248.9" y="79.1">100R</text>
<text x="268" y="82.9">R10</text>
<text x="244" y="84.8">D1 LED</text>
<text x="252" y="86.1">LED D4</text>
<text x="268" y="85.4">NC</text>
<text x="224.8" y="95.6">82k</text>
<text x="228.6" y="93">R5</text>
<text x="229.4" y="95.6">1%</text>
<text x="233.7" y="94.3">TH1</text>
<text x="241.8" y="93.7">LED D2</text>
<text x="263.4" y="92.4">GND</text>
<text x="24.4" y="100">PWR_FLAG</text>
<text x="230.4" y="97.5">GND</text>
<text x="232.4" y="96.9">100k@25c</text>
<text x="13.2" y="108.8">TERMINAL_KF235-5.0-2P</text>
<text x="163.8" y="108.9">L2</text>
<text x="24" y="117.2">K1</text>
<text x="63.5" y="118.5">C23</text>
<text x="137.2" y="116.7">D8</text>
<text x="156.7" y="114">YPRH1209-470M</text>
<text x="209.6" y="117.3">C4</text>
<text x="209.6" y="119.8">C_Polarized_Small</text>
<text x="23.1" y="120.4">PWR_FLAG</text>
<text x="63.5" y="121.1">C_Polarized_Small</text>
<text x="139.1" y="122.5">AOD4185</text>
<text x="157.5" y="122.3">D9</text>
<text x="157.5" y="124.8">RBR5LAM30ATFTR</text>
<text x="110.4" y="130.8">U2</text>
<text x="29.7" y="133.1">GND</text>
<text x="105.9" y="133.1">VG</text>
<text x="105.9" y="135.6">GND</text>
<text x="113.8" y="135.6">VCC</text>
<text x="113.8" y="133.1">DRV</text>
<text x="190.8" y="133.1">PWR_FLAG</text>
<text x="199.9" y="135.6">GND</text>
<text x="105.9" y="138.1">CHRG</text>
<text x="105.9" y="140.7">DONE</text>
<text x="105.9" y="143.2">COM</text>
<text x="112.4" y="143.2">MPPT</text>
<text x="113.6" y="138.1">CSP</text>
<text x="114.1" y="140.7">BAT</text>
<text x="151.6" y="138.1">GND</text>
<text x="55.1" y="144.5">GND</text>
<text x="107.9" y="145.6">CN3791</text>
<text x="84.3" y="150.8">GND</text>
<text x="123.8" y="153.9">62k</text>
<text x="123.8" y="151.3">R12</text>
<text x="97" y="173.7">GND</text>
</g>
<g font-size="1.3" fill="#a90000">
<text x="132.1" y="22.8">A4</text>
<text x="150.4" y="22.8">3</text>
<text x="158" y="22.8">2 VMID</text>
<text x="158" y="22.8">2</text>
<text x="132.1" y="27.9">A5</text>
<text x="154.9" y="29.9" transform="rotate(-90 154.9 29.9)">1</text>
<text x="83.7" y="34.3">1</text>
<text x="132" y="30.5">B5</text>
<text x="132.1" y="35.5">A7</text>
<text x="83.7" y="36.8">2</text>
<text x="132" y="38.1">B7</text>
<text x="132.1" y="40.6">A6</text>
<text x="132" y="43.2">B6</text>
<text x="209.5" y="43.2" transform="rotate(-90 209.5 43.2)">30</text>
<text x="212.1" y="43.2" transform="rotate(-90 212.1 43.2)">29</text>
<text x="214.6" y="43.2" transform="rotate(-90 214.6 43.2)">28VBAT</text>
<text x="214.6" y="43.2" transform="rotate(-90 214.6 43.2)">28</text>
<text x="217.1" y="43.2" transform="rotate(-90 217.1 43.2)">27VREG</text>
<text x="217.1" y="43.2" transform="rotate(-90 217.1 43.2)">27</text>
<text x="219.7" y="43.2" transform="rotate(-90 219.7 43.2)">26KEY</text>
<text x="219.7" y="43.2" transform="rotate(-90 219.7 43.2)">26</text>
<text x="222.2" y="43.2" transform="rotate(-90 222.2 43.2)">25</text>
<text x="224.8" y="43.2" transform="rotate(-90 224.8 43.2)">24</text>
<text x="227.3" y="43.2" transform="rotate(-90 227.3 43.2)">23</text>
<text x="229.8" y="43.2" transform="rotate(-90 229.8 43.2)">22</text>
<text x="232.4" y="43.2" transform="rotate(-90 232.4 43.2)">21</text>
<text x="199.3" y="53.3">32</text>
<text x="199.3" y="50.8">31</text>
<text x="240" y="53.3">19</text>
<text x="240" y="50.8">20LIGHT</text>
<text x="240" y="50.8">20</text>
<text x="113" y="59.8" transform="rotate(-90 113 59.8)">SH</text>
<text x="120.6" y="59.7" transform="rotate(-90 120.6 59.7)">A1</text>
<text x="199.3" y="55.9">33</text>
<text x="199.3" y="58.4">34</text>
<text x="240" y="58.4">17</text>
<text x="240" y="55.9">18</text>
<text x="199.3" y="60.9">35</text>
<text x="199.3" y="63.5">36</text>
<text x="240" y="63.5">15</text>
<text x="240" y="60.9">16</text>
<text x="199.3" y="66">37</text>
<text x="199.3" y="68.6">38</text>
<text x="199.3" y="71.1">39</text>
<text x="240" y="71.1">12</text>
<text x="240" y="68.6">13</text>
<text x="240" y="66">14</text>
<text x="199.3" y="76.2">41</text>
<text x="199.3" y="73.6">40</text>
<text x="240" y="73.6">11</text>
<text x="209.5" y="83.3" transform="rotate(-90 209.5 83.3)">1</text>
<text x="212.1" y="83.3" transform="rotate(-90 212.1 83.3)">2</text>
<text x="214.6" y="83.3" transform="rotate(-90 214.6 83.3)">3</text>
<text x="217.1" y="83.3" transform="rotate(-90 217.1 83.3)">4</text>
<text x="219.7" y="83.3" transform="rotate(-90 219.7 83.3)">5</text>
<text x="222.2" y="83.3" transform="rotate(-90 222.2 83.3)">6</text>
<text x="224.8" y="83.3" transform="rotate(-90 224.8 83.3)">7</text>
<text x="227.3" y="83.3" transform="rotate(-90 227.3 83.3)">8</text>
<text x="229.8" y="83.3" transform="rotate(-90 229.8 83.3)">9</text>
<text x="232.4" y="83.9" transform="rotate(-90 232.4 83.9)">10</text>
<text x="27.2" y="113">1</text>
<text x="27.2" y="110.5">2</text>
<text x="160.2" y="110.5">1</text>
<text x="168.5" y="110.5">2</text>
<text x="153.6" y="125.8" transform="rotate(-90 153.6 125.8)">2</text>
<text x="153.6" y="122" transform="rotate(-90 153.6 122)">1</text>
<text x="103.4" y="132.1">1</text>
<text x="103.4" y="134.6">2</text>
<text x="103.4" y="137.1">3</text>
<text x="118.1" y="132.1">10</text>
<text x="118.7" y="137.1">8</text>
<text x="118.7" y="134.6">9</text>
<text x="103.4" y="139.7">4</text>
<text x="103.4" y="142.2">5</text>
<text x="118.7" y="142.2">6</text>
<text x="118.7" y="139.7">7</text>
</g>
<g font-size="1.3" fill="#0f0f0f">
<text x="135.9" y="22.7">VBUS</text>
<text x="206.2" y="20.2">VBAT</text>
<text x="217.2" y="20.2">VREG</text>
<text x="225.3" y="20.2">VMID</text>
<text x="135.9" y="27.8">CC1</text>
<text x="135.9" y="30.4">CC2</text>
<text x="135.9" y="35.4">DMC</text>
<text x="163.8" y="30.4">VBUSG</text>
<text x="267" y="32.9">VSYS</text>
<text x="135.9" y="40.5">DPC</text>
<text x="206.3" y="40.5">VIN</text>
<text x="194.3" y="53.2">VBUS32</text>
<text x="194.9" y="50.7">VING31</text>
<text x="141.1" y="57">KEY</text>
<text x="193" y="55.8">VBUSG33</text>
<text x="193.3" y="58.3">VOUT234</text>
<text x="192" y="60.8">VOUT2G35</text>
<text x="192" y="63.4">VOUT1G36</text>
<text x="193.3" y="65.9">VOUT137</text>
<text x="278.1" y="60.8">VBAT</text>
<text x="194.2" y="68.5">DMA138</text>
<text x="194.3" y="71">DPA139</text>
<text x="194.2" y="73.5">DMA240</text>
<text x="209.4" y="88.9" transform="rotate(-90 209.4 88.9)">DPA2</text>
<text x="212" y="87.8" transform="rotate(-90 212 87.8)">CC1</text>
<text x="214.5" y="87.8" transform="rotate(-90 214.5 87.8)">CC2</text>
<text x="217" y="88" transform="rotate(-90 217 88)">DMC 4</text>
<text x="219.6" y="87.8" transform="rotate(-90 219.6 87.8)">DPC 5</text>
<text x="222.1" y="88" transform="rotate(-90 222.1 88)">DMB 6</text>
<text x="224.7" y="87.8" transform="rotate(-90 224.7 87.8)">DPB 7</text>
<text x="229.7" y="88.6" transform="rotate(-90 229.7 88.6)">VSYS</text>
</g>
<g font-size="1.3" fill="#0000c2">
<text x="19.5" y="66.8">IP6808</text>
<text x="146.8" y="67.5">USB-C</text>
<text x="192.4" y="96.2">IP5328P</text>
<text x="14.8" y="172.7">CN3791</text>
</g>
<g font-size="1" fill="#006464">
<text x="55.6" y="104.9">VCC</text>
<text x="180" y="113.4">40m</text>
<text x="180" y="109.4">R13</text>
<text x="79.3" y="118.2">R3</text>
<text x="141.7" y="116.3" transform="rotate(-90 141.7 116.3)">S</text>
<text x="144.3" y="116.6" transform="rotate(-90 144.3 116.6)">D</text>
<text x="146.8" y="116.3" transform="rotate(-90 146.8 116.3)">G</text>
<text x="42" y="120.3">10u</text>
<text x="50.5" y="120.1">C1</text>
<text x="79.3" y="120.8">4k7</text>
<text x="101.6" y="120.8">C20</text>
<text x="101.6" y="123.3">100n</text>
<text x="190.3" y="120.9">10u</text>
<text x="196.2" y="121">C22</text>
<text x="52" y="127.8">1u</text>
<text x="59.6" y="127.8">C2</text>
<text x="68.5" y="131.3">Green</text>
<text x="69.8" y="128.7">D6</text>
<text x="83.8" y="131.3">Red</text>
<text x="83.8" y="128.7">D7</text>
<text x="101.6" y="148.7">R11</text>
<text x="101.6" y="151.3">120R</text>
<text x="102.8" y="158.9">C21</text>
<text x="102.8" y="161.4">220n</text>
</g>
<g font-size="1" fill="#a90000">
<text x="140.9" y="113.9" transform="rotate(-90 140.9 113.9)">3</text>
<text x="146" y="113.9" transform="rotate(-90 146 113.9)">1</text>
<text x="143.4" y="119" transform="rotate(-90 143.4 119)">2</text>
</g>
<g font-size=".8" fill="#006464">
<text x="246.5" y="60.8">1</text>
<text x="257.9" y="60.8">2</text>
</g>
<g font-size=".5" fill="#a90000">
<text x="65" y="31.6">1</text>
<text x="65" y="34.1">2</text>
<text x="69.7" y="30.3" transform="rotate(-90 69.7 30.3)">7</text>
<text x="73.9" y="32.9">5</text>
<text x="65" y="36.7">3</text>
<text x="65" y="39.2">4</text>
<text x="69.7" y="41.7" transform="rotate(-90 69.7 41.7)">8</text>
<text x="73.9" y="37.9">6</text>
</g>
<g font-size=".5" fill="#006464">
<text x="66.5" y="32.1">VIN</text>
<text x="66.5" y="34.7">COMM+</text>
<text x="70.2" y="33.4">COIL_1</text>
<text x="70.2" y="32.7" transform="rotate(-90 70.2 32.7)">LED</text>
<text x="66.5" y="37.2">COMM-</text>
<text x="66.5" y="39.8">GND</text>
<text x="70.2" y="38.5">COIL_2</text>
<text x="70.2" y="40.1" transform="rotate(-90 70.2 40.1)">NTC</text>
</g>
</svg>
